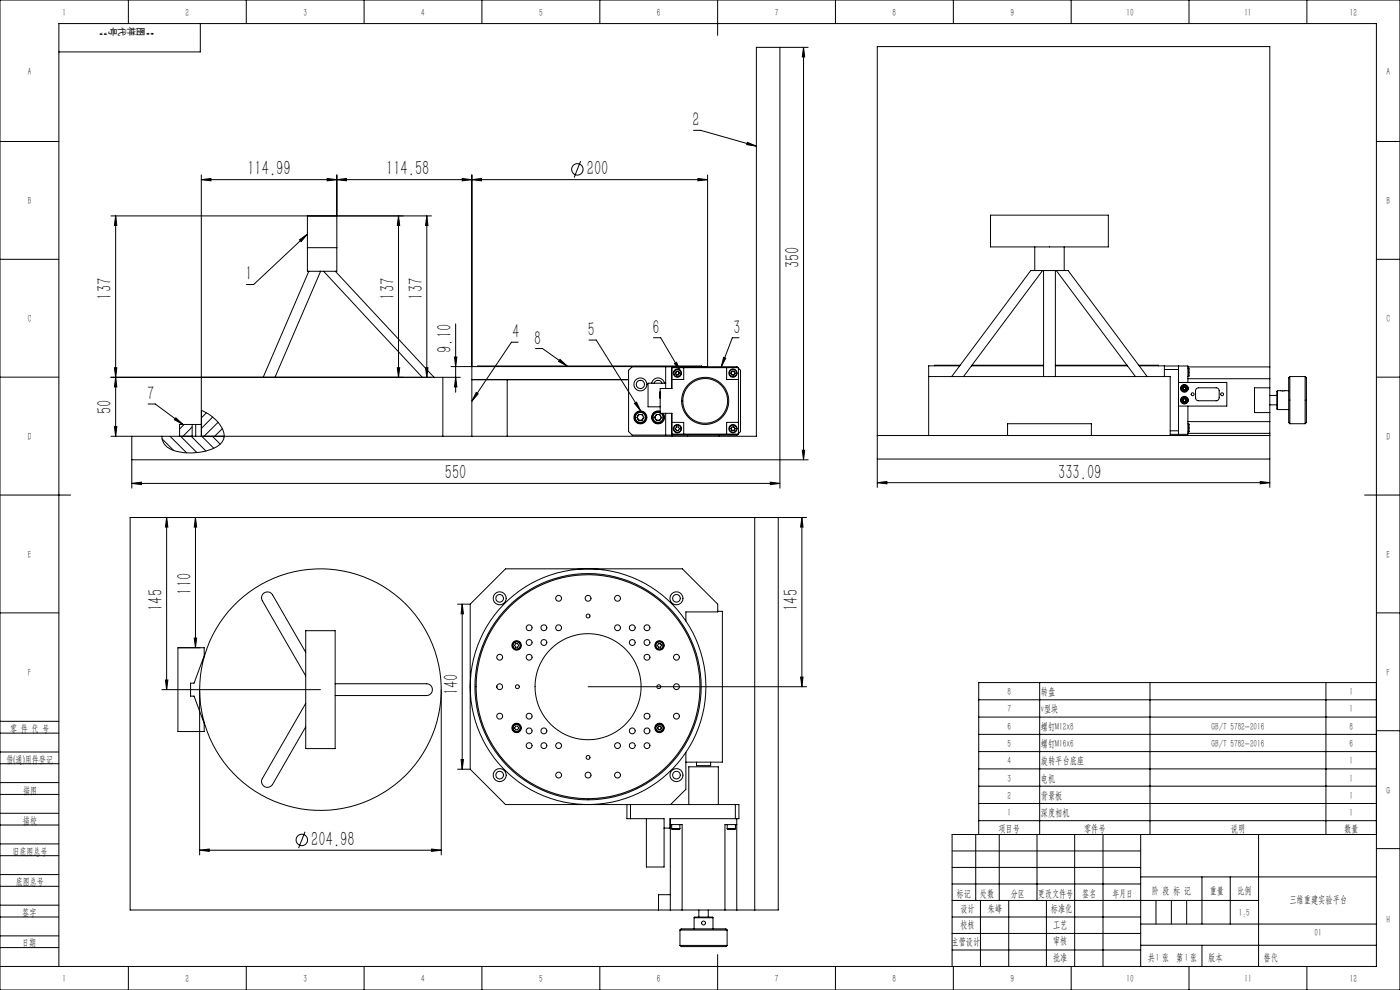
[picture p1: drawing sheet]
<svg xmlns="http://www.w3.org/2000/svg" width="594mm" height="420mm" viewBox="0 0 594 420" stroke-linecap="round" stroke-linejoin="round" font-family="sans-serif">
<g fill="none" stroke="#000" stroke-width=".42">
<path d="M0 0h594v420h-594zM54.5 0v10M85 10v12h-60M104.5 0v10M154.5 0v10M204.5 0v10M254.5 0v10M304.5 0v15M354.5 0v10M404.5 0v10M454.5 0v10M504.5 0v10"/>
<path d="M554.5 0v10M330.9 20.1v187M340.9 20.1v175M340.9 20.1l.5 4h-1zM342.9 20.1h-22v165h-273.8M294.3 55.3h3l23.6 6.7M0 60h25M85.4 76.2l4.1-.5v1zM85.4 76.2h214.8M85.4 74.2v110.9M138.8 75.7l4.1 .5-4.1 .5zM142.9 76.2l4.1-.5v1z"/>
<path d="M142.9 74.2v40.9h-11.9M196.1 75.7l4.1 .5-4.1 .5zM200.2 76.2l4.1-.5v1zM200.2 74.2v110.9M246.3 68.4l-2.7 6.9M296.1 75.7l4.1 .5-4.1 .5zM300.2 74.2v81.4M317.1 60.4l3.8 1.6-4.1-.6zM584 60h10M47.1 91.6h136M49.1 91.6v93.5M49.1 91.6l.5 4.1h-1.1z"/>
<path d="M130.4 91.6v23.5h.6M130.4 99.3l-22.8 21.4h-3M169.1 91.6v68.5M169.1 91.6l.5 4.1h-1zM181.1 91.6l.5 4.1h-1zM181.1 91.6v68.5M420.3 91.3h50v13.5h-50zM0 110h25M127.1 101.8l3.3-2.5-2.6 3.2zM130.4 105.1h12.5M131 115.1l-19.3 45M136 115.1l-19.3 45"/>
<path d="M137.3 115.1l41.9 45M142.3 115.1l41.8 45M439 104.8v10M442.3 114.8l-33.5 45M442.8 114.8v45M447.8 114.8v45M448.2 114.8l33.6 45M451.5 104.8v10M584 110h10M193.3 137.4v29M48.5 156h1.1l-.5 4.1zM168.6 156h1l-.5 4.1z"/>
<path d="M180.6 156h1l-.5 4.1zM191.3 155.5h108.9M192.8 151.5h1.1l-.6 4zM202.7 155.5v-.2h95v.2M219.9 145.2h-2.9l-16.8 25M227.2 147.9h3l10.4 7.4M237.6 152.5l3 2.8-3.6-2zM249.9 144.3h3.1l18.8 30M277.2 143.3h3.1l8.4 14.2M282.4 155.6v9.2M284.9 155.6v9.2M285.1 156h28.2v28.2h-28.2v-8.9h-5v-10.5h5z"/>
<path d="M286.2 154.2l.9-.5 1.6 3.8zM286.7 158.1l-.1 .4M286.9 159h.2M287.2 157.5l-.3 .2M287.7 157.5l.2 .1M288.3 158.3h.1M288.3 158.3l-.5 .7h-.8M288.3 158.3l-.5-.8h-.8l-.4 .8 .4 .7M290.1 156v5h-5M307 151.6l.9 .4-1.9 3.6zM308.3 156v5h5M310.1 158.3h.1"/>
<path d="M310.1 158.3l.5 .7h.8M310.1 158.3l.5-.8h.8l.5 .8-.5 .7M310.7 157.5l-.2 .1M311.2 157.5l.3 .2M311.5 159h-.1M311.7 158.1l.1 .4M313.1 156l-.4-.4h-44.5l-1.5 1.5v26l1.5 1.5h44.5l.4-.4M313.3 156.2l.9 .9v26l-.9 .9M313.6 143.3h-2.9l-4.7 12.3M394 159.8h102.5v25M403.8 159.8l33.5-45h15.9l33.5 45M407.2 155.2h-13.2v29.6"/>
<path d="M407.3 155h-10.8v.2M412.2 155.2h30.6M412.3 155h30.5M447.8 155.2h30.6M447.8 155h30.4M483.2 155h8.3v.2M483.4 155.2h10.6v4.6M494 156.8h6M494 155.3h10v7M500 155.3v29M504 159.7h.3M504 156.2h.3"/>
<path d="M504 155.7h34.8M504.3 156.2l.2 .2v3.2l-.2 .1M504.3 156.2v3.5M547.3 159.8v20M547.3 159.8l-.5 .5v19l.5 .5M547.3 159.8h6.5M553.8 159.8v20M553.8 159.8l.5 .5v19l-.5 .5M0 160h25M47.1 160.1h136M49.1 160.1l.5 4.1h-1.1zM62.8 171.4h3.1l11.7 8.7"/>
<path d="M74.6 177.3l3 2.8-3.6-2zM85.4 160.1h102.5M87.6 175.1l-2.1 2.1M90.2 176.9l-4.7 4.8M92.5 179.2l-5.9 5.9M187.9 160.1h7.4M187.9 160.1v25M193.3 160.1l.6 4.1h-1.1zM200.2 161h66.5M200.2 161.1h66.5M202 166.5l.9 .6-2.7 3.1zM215.2 161.1v24"/>
<path d="M269.2 171.2l.9-.6 1.7 3.7zM270.6 176.4v1.3M271 175.8h1.4l.8 1.3-.8 1.2h-1.4l-.7-1.2zM272.8 176.4a1.24 1.24 0 0 0-2.1-.1 1.24 1.24 0 0 0 .6 2 1.24 1.24 0 0 0 1.6-1.2M276.5 162.6a2.74 2.74 0 0 1 2.7-2.3 2.74 2.74 0 0 1 2.7 2.3M277.5 162.6a1.73 1.73 0 0 1 1.7-1.3 1.73 1.73 0 0 1 1.6 1.3M278 177v.3M278.5 175.8h1.4l.7 1.3-.7 1.2h-1.4l-.8-1.2zM280.1 174.5a2.74 2.74 0 0 0-3.7 2.6 2.74 2.74 0 0 0 3.7 2.6 2.74 2.74 0 0 0 1.2-4.4M280.1 175.2a2.13 2.13 0 0 0-3.1 1.8 2.13 2.13 0 0 0 3.1 2 2.13 2.13 0 0 0 .3-3.7M280.1 174.7a2.5 2.5 0 0 0-3.4 2.4 2.5 2.5 0 0 0 3.4 2.3 2.5 2.5 0 0 0 .9-4.1M280.1 166.3v2.5"/>
<path d="M280.3 176.4a1.25 1.25 0 0 0-2-.2 1.25 1.25 0 0 0 .3 2M280.5 177.1a1.23 1.23 0 0 1-1.9 1M282.4 162.6h-7.4v10h5.1M282.4 175.3v9.3M284.9 175.3v9.3M285.1 179.2h5v5M313.3 179.2h-5v5M500 162.3h20.5v10h-20.5M502 164.4a.63 .63 0 0 1 .9-.1 .63 .63 0 0 1-.1 1M502 164.4a.62 .62 0 0 0 .5 1M502.2 169.1h.7l.3 .7-.3 .6h-.7l-.4-.6zM502.2 164.1h.7l.3 .7-.3 .6h-.7l-.4-.6z"/>
<path d="M502.8 169.2a.61 .61 0 0 0-.7 .1 .61 .61 0 0 0-.1 .8M502.8 169.2a.64 .64 0 0 1 .2 1 .64 .64 0 0 1-1-.1M504 179.8h.3M504 172.3v12h-7.5M504 164.1v1.3M504 169.1v1.3M504 178.9h34.8M504 160.7h34.8M504.3 179.8l.2 .2v3.1l-.2 .2M504.3 179.8v3.5M507.6 164.9l.9-.4h7.5a1.26 1.26 0 0 1 1.3 1.3v3a1.26 1.26 0 0 1-1.3 1.2h-7.5a1.26 1.26 0 0 1-1.2-1.2v-3zM538.8 171.7h3"/>
<path d="M538.8 167.8h3M538.8 164.5h-6.5v10.5h6.5M542 165.8v8M542 165.8h4.8M542 165.8l-.2 .2v7.5l.2 .3M542 173.8h4.8M547.3 179.8h6.5M584 160h10M48.5 181h1.1l-.5 4.1zM55.9 185.1v22M55.9 195.1h287M68.7 185.1a5.9 5.9 0 0 0 3.9 5.6 22.9 22.9 0 0 0 20.8-2.2 5.8 5.8 0 0 0-.2-8.4 18.1 18.1 0 0 0-7.7-6v11"/>
<path d="M68.8 186.2l4.9 4.9M72.1 185.1l7.1 7M76.6 185.1l7 6.9M78.1 180.1l-1.9 1.9M81.1 185.1l6.3 6.3M81.5 181.2l-3.9 3.9M81.5 180.1v5M83 180.1v5M85.4 180.1h-9.2v5M85.6 185.1l5.1 5.1M90.1 185.1l3.4 3.3M94.3 181.8l-3.2 3.3"/>
<path d="M94.6 185.1l.5 .4M285.2 184.6v.5M286.6 181.7l.1 .4M286.9 182.4l.3 .2M287 181.1l-.4 .8 .4 .7h.8l.5-.7M287 181.1h.8l.5 .8M287.1 181.1l-.2 .1M287.9 182.5l-.2 .1M288.3 181.8v.1M291.7 184.6v.5M305.2 184.6v.5M310.1 181.8v.1"/>
<path d="M310.3 182.2l.7 .4M311.4 181.1l.1 .1M311.4 181.1l.5 .8-.5 .7h-.8l-.5-.7M311.4 181.1h-.8l-.5 .8M311.5 182.4l-.3 .2M311.8 181.7l-.1 .4M340.4 191h1l-.5 4.1zM372.2 194.8h166.6M372.2 184.8h166.6M427.5 184.8v-5h35.6v5M496.5 182.8h3.5M504 183.3h.3"/>
<path d="M504 183.9h34.8M0 210h30M55.9 205.1l4.1-.5v1zM55.9 205.1h275M70.7 219.6v73M70.7 219.6l.5 4h-1zM82.9 219.6v55.2M82.9 219.6l.5 4h-1zM320.2 219.6v166.5M326.8 204.6l4.1 .5-4.1 .5zM340.2 219.6v71.7M340.2 219.6l.5 4h-1z"/>
<path d="M342.2 219.6h-287v166.5h275v-166.5M372.2 204.8l4.1-.5v1zM372.2 206.8v-187h166.6v187M372.2 204.8h166.6M534.7 204.3l4.1 .5-4.1 .5zM579 210h15M194.1 256.3h5.4M196.1 256.3v70M196.1 256.3l.5 4.1h-1zM199.5 256.3l15-15h75l15 15v3.3h-13.5v3.8M199.5 256.3v70M304.5 259.3h2v64h-15.5"/>
<path d="M0 260h25M75.5 274.8h11.1v3.4l-4.3 11.6h-1.4v5.5h1.4l4.3 11.6v3.5h-11.1zM82.4 270.7h1l-.5 4.1zM129.7 276.7l-14.1-24.3a2.5 2.5 0 0 0-3.4-1 2.5 2.5 0 0 0-.9 3.4l18.4 32M129.7 267.6h12.5v50h-12.5zM218.8 273.1h.8l.5 .7-.5 .8h-.8l-.5-.8zM279.4 273.1h.8l.5 .7-.5 .8h-.8l-.5-.8zM279.8 273.1l.7 .4M584 260h10M68.7 292.6h67.3M70.2 288.5h1l-.5 4.1zM84.7 292.6v70.1"/>
<path d="M129.7 298.4l-18.4 31.9a2.5 2.5 0 0 0 .9 3.4 2.5 2.5 0 0 0 3.4-.9l14.1-24.4M142.2 290.1h38.7a2.5 2.5 0 0 1 2.6 2.5 2.5 2.5 0 0 1-2.5 2.5h-38.8M187.2 292.6v70.1M210.8 291.1v.5M249.5 291.3h92.7M339.7 287.2h1l-.5 4.1zM415.3 296.9h168.7M441.1 289.6v64.4M487.9 289.6v64.4M562.6 289.6v64.4M584 289.6h-168.7v64.4M0 319h25"/>
<path d="M0 311h25M0 306h25M218.8 308.1h.8l.5 .7-.5 .8h-.8l-.5-.8zM279.4 308.1h.8l.5 .7-.5 .8h-.8l-.5-.8zM291 319.2v15.6l-6.5 6.5M415.3 304.2h168.7M415.3 311.6h168.7M415.3 318.9h168.7M584 310h10M0 324h25M0 337h25M0 332h25"/>
<path d="M194.1 326.3h5.4M195.6 322.2h1l-.5 4.1zM199.5 326.3l15 15h99v6h-29.2v4h-2.5M295.5 323.3v1.5h6v-1.5M415.3 326.2h168.7M415.3 333.5h168.7M0 350h25M0 345h25M0 358h25M129.4 352.9l-2.7 6.9M266 341.3v6h15.8v20.5h-7.6v-20.5M267.5 341.3v6"/>
<path d="M284.4 349.8h5v36.3M284.4 347.3v38.8M285 351.6l.2 .2h3l.3-.2M285 351.6h3.5M285 349.8v1.8M288.5 349.8v1.8M292.2 341.3v-16h12.6v16M308.5 351.6l.3 .2h3l.2-.2M308.5 351.6h3.5M308.5 349.8v1.8M312 341.3v6M312 349.8v1.8"/>
<path d="M312.6 349.8h-5v36.3M312.6 347.3v38.8M414 354v28M415.3 340.9h168.7M415.3 348.2h168.7M424 354v28M440 354v28M456 354v56M468 354v56M484 354v56M534 354v56M584 354h-180v56"/>
<path d="M0 363h25M0 376h25M0 371h25M84.7 360.7l4.1-.5v1zM84.7 360.7h102.5M183.1 360.2l4.1 .5-4.1 .5zM284.4 379.6h-5v6.5M404 361h80M404 368h80M404 375h80M484 372h100M510 372v20"/>
<path d="M522 372v20M584 360h10M0 389h25M0 384h25M0 397h25M288.5 394.6h20M288.5 394.6l.5-.5h19l.5 .5M288.5 394.6v6.5M294.5 389.3h8M294.5 389.3l.2-.2h7.6l.2 .2M294.5 389.3v4.8M296.5 386.1v3"/>
<path d="M300.5 386.1v3M302.5 389.3v4.8M308.5 394.6v6.5M404 389h80M404 382h130M404 396h80M416 382v28M428 382v28M444 382v28M484 392h100M490.5 382v10M497 382v10"/>
<path d="M503.5 382v10M0 410h584v-400h-559v400M0 402h25M54.5 410v10M104.5 410v10M154.5 410v10M204.5 410v10M254.5 410v10M288.5 401.1h20M288.5 401.1l.5 .5h19l.5-.5M304.5 405v15M354.5 410v10"/>
<path d="M404 403h80M404.5 410v10M454.5 410v10M484 401h100M504.5 410v10M510 401v9M554.5 410v10"/>
<circle cx="245" cy="71.9" r="2.42"/>
<circle cx="287.4" cy="158.3" r=".74"/>
<circle cx="287.4" cy="158.3" r="1.75"/>
<circle cx="287.4" cy="158.3" r="1.5"/>
<circle cx="311" cy="158.3" r="1.75"/>
<circle cx="311" cy="158.3" r="1.5"/>
<circle cx="311" cy="158.3" r=".75"/>
<circle cx="271.7" cy="163.1" r="1.75"/>
<circle cx="271.7" cy="177.1" r="2.12"/>
<circle cx="271.7" cy="177.1" r="2.5"/>
<circle cx="271.7" cy="163.1" r="2.75"/>
<circle cx="271.7" cy="177.1" r="2.75"/>
<circle cx="299.2" cy="170.1" r="9.5"/>
<circle cx="299.2" cy="170.1" r="10"/>
<circle cx="502.5" cy="169.8" r="1.18"/>
<circle cx="502.5" cy="164.8" r="1.18"/>
<circle cx="502.5" cy="169.8" r="1.36"/>
<circle cx="502.5" cy="164.8" r="1.37"/>
<circle cx="502.5" cy="164.8" r="1.62"/>
<circle cx="502.5" cy="169.8" r="1.62"/>
<circle cx="506" cy="167.3" r=".63"/>
<circle cx="518.5" cy="167.3" r=".62"/>
<circle cx="287.4" cy="181.9" r="1.75"/>
<circle cx="287.4" cy="181.9" r="1.5"/>
<circle cx="311" cy="181.9" r="1.75"/>
<circle cx="311" cy="181.9" r="1.5"/>
<circle cx="212" cy="253.8" r="1.63"/>
<circle cx="212" cy="253.8" r="2.75"/>
<circle cx="237" cy="253.8" r="1.25"/>
<circle cx="249.5" cy="253.8" r="1.24"/>
<circle cx="262" cy="253.8" r="1.24"/>
<circle cx="287" cy="253.8" r="1.63"/>
<circle cx="287" cy="253.8" r="2.75"/>
<circle cx="212" cy="278.8" r="1.25"/>
<circle cx="219.2" cy="273.8" r="2.01"/>
<circle cx="219.2" cy="273.8" r="1.51"/>
<circle cx="219.2" cy="273.8" r="1.75"/>
<circle cx="224.5" cy="266.3" r="1.25"/>
<circle cx="224.5" cy="272.6" r="1.25"/>
<circle cx="224.5" cy="278.8" r="1.25"/>
<circle cx="230.8" cy="266.3" r="1.26"/>
<circle cx="230.8" cy="272.6" r="1.26"/>
<circle cx="237" cy="266.3" r="1.26"/>
<circle cx="249.5" cy="261.3" r=".82"/>
<circle cx="262" cy="266.3" r="1.25"/>
<circle cx="268.2" cy="272.6" r="1.24"/>
<circle cx="268.2" cy="266.3" r="1.24"/>
<circle cx="274.5" cy="266.3" r="1.26"/>
<circle cx="274.5" cy="272.6" r="1.26"/>
<circle cx="274.5" cy="278.8" r="1.26"/>
<circle cx="279.8" cy="273.8" r="2.01"/>
<circle cx="279.8" cy="273.8" r="1.5"/>
<circle cx="279.8" cy="273.8" r="1.75"/>
<circle cx="287" cy="278.8" r="1.25"/>
<circle cx="136" cy="292.6" r="51.3"/>
<circle cx="212" cy="291.3" r="1.24"/>
<circle cx="219.5" cy="291.3" r=".83"/>
<circle cx="249.5" cy="291.3" r="50"/>
<circle cx="249.5" cy="291.3" r="47.5"/>
<circle cx="249.5" cy="291.3" r="48"/>
<circle cx="249.5" cy="291.3" r="22.5"/>
<circle cx="279.5" cy="291.3" r=".82"/>
<circle cx="287" cy="291.3" r="1.24"/>
<circle cx="212" cy="303.8" r="1.25"/>
<circle cx="219.2" cy="308.8" r="1.75"/>
<circle cx="219.2" cy="308.8" r="2"/>
<circle cx="219.2" cy="308.8" r="1.5"/>
<circle cx="224.5" cy="316.3" r="1.25"/>
<circle cx="224.5" cy="310.1" r="1.25"/>
<circle cx="224.5" cy="303.8" r="1.25"/>
<circle cx="230.8" cy="316.3" r="1.26"/>
<circle cx="230.8" cy="310.1" r="1.26"/>
<circle cx="237" cy="316.3" r="1.26"/>
<circle cx="262" cy="316.3" r="1.25"/>
<circle cx="268.2" cy="316.3" r="1.24"/>
<circle cx="268.2" cy="310.1" r="1.24"/>
<circle cx="274.5" cy="316.3" r="1.26"/>
<circle cx="274.5" cy="303.8" r="1.26"/>
<circle cx="274.5" cy="310.1" r="1.26"/>
<circle cx="279.8" cy="308.8" r="2"/>
<circle cx="279.8" cy="308.8" r="1.75"/>
<circle cx="279.8" cy="308.8" r="1.51"/>
<circle cx="279.8" cy="308.8" r=".74"/>
<circle cx="287" cy="303.8" r="1.25"/>
<circle cx="212" cy="328.8" r="1.63"/>
<circle cx="212" cy="328.8" r="2.75"/>
<circle cx="237" cy="328.8" r="1.25"/>
<circle cx="249.5" cy="321.3" r=".83"/>
<circle cx="249.5" cy="328.8" r="1.24"/>
<circle cx="262" cy="328.8" r="1.24"/>
<circle cx="287" cy="328.8" r="1.63"/>
<circle cx="287" cy="328.8" r="2.75"/>
<circle cx="128.1" cy="356.3" r="2.42"/>
<circle cx="298.5" cy="391.6" r=".82"/>
</g>
<g fill="#000">
<path d="M340.9 20.1l.5 4h-1zM340.4 191h1l-.5 4.1z"/>
<path d="M49.1 160.1l.5 4.1h-1.1zM48.5 181h1.1l-.5 4.1zM192.8 151.5h1.1l-.6 4zM193.3 160.1l.6 4.1h-1.1zM169.1 91.6l.5 4.1h-1zM168.6 156h1l-.5 4.1zM49.1 91.6l.5 4.1h-1.1zM48.5 156h1.1l-.5 4.1z"/>
<path d="M180.6 156h1l-.5 4.1zM181.1 91.6l.5 4.1h-1z"/>
<path d="M269.2 171.2l.9-.6 1.7 3.7zM202 166.5l.9 .6-2.7 3.1zM307 151.6l.9 .4-1.9 3.6zM317.1 60.4l3.8 1.6-4.1-.6zM127.1 101.8l3.3-2.5-2.6 3.2zM286.2 154.2l.9-.5 1.6 3.8zM74.6 177.3l3 2.8-3.6-2zM237.6 152.5l3 2.8-3.6-2z"/>
<path d="M55.9 205.1l4.1-.5v1zM326.8 204.6l4.1 .5-4.1 .5zM142.9 76.2l4.1-.5v1zM196.1 75.7l4.1 .5-4.1 .5zM200.2 76.2l4.1-.5v1zM296.1 75.7l4.1 .5-4.1 .5zM85.4 76.2l4.1-.5v1zM138.8 75.7l4.1 .5-4.1 .5zM84.7 360.7l4.1-.5v1zM183.1 360.2l4.1 .5-4.1 .5zM372.2 204.8l4.1-.5v1zM534.7 204.3l4.1 .5-4.1 .5z"/>
<path d="M196.1 256.3l.5 4.1h-1zM195.6 322.2h1l-.5 4.1zM82.9 219.6l.5 4h-1zM82.4 270.7h1l-.5 4.1z"/>
<path d="M339.7 287.2h1l-.5 4.1zM340.2 219.6l.5 4h-1zM70.2 288.5h1l-.5 4.1zM70.7 219.6l.5 4h-1z"/>
</g>
<g font-size="8.8">
<text x="104.9" y="74.5">114.99</text>
<text x="163.8" y="74.5">114.58</text>
<text x="249" y="74.5">200</text>
<text x="339.2" y="113.7" transform="rotate(-90 339.2 113.7)">350</text>
<text x="47.3" y="127.1" transform="rotate(-90 47.3 127.1)">137</text>
<text x="167.3" y="127.1" transform="rotate(-90 167.3 127.1)">137</text>
<text x="179.3" y="127.1" transform="rotate(-90 179.3 127.1)">137</text>
<text x="191.6" y="149.6" transform="rotate(-90 191.6 149.6)">9.10</text>
<text x="47.3" y="175.7" transform="rotate(-90 47.3 175.7)">50</text>
<text x="188.7" y="203.3">550</text>
<text x="449" y="203">333.09</text>
<text x="81.2" y="252.3" transform="rotate(-90 81.2 252.3)">110</text>
<text x="69" y="259.2" transform="rotate(-90 69 259.2)">145</text>
<text x="338.5" y="259.2" transform="rotate(-90 338.5 259.2)">145</text>
<text x="194.4" y="294.9" transform="rotate(-90 194.4 294.9)">140</text>
<text x="132.1" y="358.9">204.98</text>
</g>
<g font-size="8.5">
<text x="293.8" y="53.5">2</text>
<text x="104.1" y="118.9">1</text>
<text x="217.4" y="143.4">4</text>
<text x="249.5" y="142.5">5</text>
<text x="276.8" y="141.6">6</text>
<text x="311.2" y="141.6">3</text>
<text x="226.7" y="146.2">8</text>
<text x="62.4" y="169.6">7</text>
</g>
<g font-size="4.4">
<text x="26.5" y="6.7">1</text>
<text x="78.7" y="6.7">2</text>
<text x="128.7" y="6.7">3</text>
<text x="178.7" y="6.7">4</text>
<text x="228.7" y="6.7">5</text>
<text x="278.7" y="6.7">6</text>
<text x="328.7" y="6.7">7</text>
<text x="378.7" y="6.7">8</text>
<text x="428.7" y="6.7">9</text>
<text x="478" y="6.7">10</text>
<text x="528" y="6.7">11</text>
<text x="572.7" y="6.7">12</text>
<text x="11.7" y="31.6">A</text>
<text x="588.3" y="31.6">A</text>
<text x="11.7" y="86.6">B</text>
<text x="588.3" y="86.6">B</text>
<text x="11.7" y="136.6">C</text>
<text x="588.3" y="136.6">C</text>
<text x="11.7" y="186.6">D</text>
<text x="588.3" y="186.6">D</text>
<text x="11.7" y="236.6">E</text>
<text x="588.3" y="236.6">E</text>
<text x="11.8" y="286.6">F</text>
<text x="588.3" y="286.6">F</text>
<text x="427.4" y="294.9">8</text>
<text x="441.6" y="294.9">转盘</text>
<text x="572.5" y="294.9">1</text>
<text x="427.4" y="302.2">7</text>
<text x="441.6" y="302.2">v型块</text>
<text x="572.5" y="302.2">1</text>
<text x="4.3" y="310.5">零 件 代 号</text>
<text x="427.4" y="309.6">6</text>
<text x="441.6" y="309.6">螺钉M12x8</text>
<text x="514" y="309.6">GB/T 5782-2016</text>
<text x="572.5" y="309.6">8</text>
<text x="427.4" y="316.9">5</text>
<text x="441.6" y="316.9">螺钉M16x6</text>
<text x="514" y="316.9">GB/T 5782-2016</text>
<text x="572.5" y="316.9">6</text>
<text x="2.7" y="323.5">借(通)用件登记</text>
<text x="427.4" y="324.2">4</text>
<text x="441.6" y="324.2">旋转平台底座</text>
<text x="572.5" y="324.2">1</text>
<text x="427.4" y="331.5">3</text>
<text x="441.6" y="331.5">电机</text>
<text x="572.5" y="331.5">1</text>
<text x="9.8" y="336.6">描图</text>
<text x="427.4" y="338.9">2</text>
<text x="441.6" y="338.9">背景板</text>
<text x="572.5" y="338.9">1</text>
<text x="588.3" y="336.7">G</text>
<text x="427.4" y="346.2">1</text>
<text x="441.6" y="346.2">深度相机</text>
<text x="572.5" y="346.2">1</text>
<text x="9.7" y="349.8">描校</text>
<text x="423.6" y="352.8">项目号</text>
<text x="460" y="352.8">零件号</text>
<text x="522.2" y="352.8">说明</text>
<text x="570.2" y="352.8">数量</text>
<text x="5.3" y="362.5">旧底图总号</text>
<text x="6.8" y="375.7">底图总号</text>
<text x="405.9" y="380.4">标记</text>
<text x="415.8" y="380.4">处数</text>
<text x="428.8" y="380.4">分区</text>
<text x="440.4" y="380.4">更改文件号</text>
<text x="459.1" y="380.4">签名</text>
<text x="472" y="380.4">年月日</text>
<text x="488.7" y="379.1">阶 段 标 记</text>
<text x="513.3" y="379.1">重量</text>
<text x="525" y="379.1">比例</text>
<text x="547.1" y="382.9">三维重建实验平台</text>
<text x="9.4" y="388.5">签字</text>
<text x="407.5" y="386.8">设计</text>
<text x="419.2" y="386.9">朱峰</text>
<text x="445.9" y="386.8">标准化</text>
<text x="407.5" y="393.7">校核</text>
<text x="446.8" y="393.7">工艺</text>
<text x="588.3" y="391.6">H</text>
<text x="9.5" y="401.5">日期</text>
<text x="403.7" y="400.7">主管设计</text>
<text x="446.8" y="400.7">审核</text>
<text x="557.8" y="397.1">01</text>
<text x="446.8" y="407.7">批准</text>
<text x="487" y="407.6">共 张 第 张</text>
<text x="490.3" y="407.6">1</text>
<text x="502.7" y="407.6">1</text>
<text x="512.6" y="407.6">版本</text>
<text x="26.5" y="416.6">1</text>
<text x="78.7" y="416.6">2</text>
<text x="128.7" y="416.6">3</text>
<text x="178.7" y="416.6">4</text>
<text x="228.7" y="416.6">5</text>
<text x="278.7" y="416.6">6</text>
<text x="328.7" y="416.6">7</text>
<text x="378.7" y="416.6">8</text>
<text x="428.7" y="416.6">9</text>
<text x="478" y="416.6">10</text>
<text x="528" y="416.6">11</text>
<text x="572.7" y="416.6">12</text>
</g>
<g font-size="4.4" fill="#0a0605">
<text x="525.6" y="388.4">1:5</text>
<text x="536.1" y="407.6">替代</text>
</g>
<g font-size="4.1" fill="#0a0605">
<text x="45.9" y="11.9" transform="rotate(-180 45.9 11.9)">”</text>
<text x="46.3" y="11.3" transform="rotate(90 46.3 11.3)">号</text>
<text x="50.3" y="11.3" transform="rotate(90 50.3 11.3)">代</text>
<text x="54.3" y="11.3" transform="rotate(90 54.3 11.3)">样</text>
<text x="58.3" y="11.3" transform="rotate(90 58.3 11.3)">图</text>
<text x="65.7" y="11.9" transform="rotate(-180 65.7 11.9)">“</text>
</g>
</svg>
